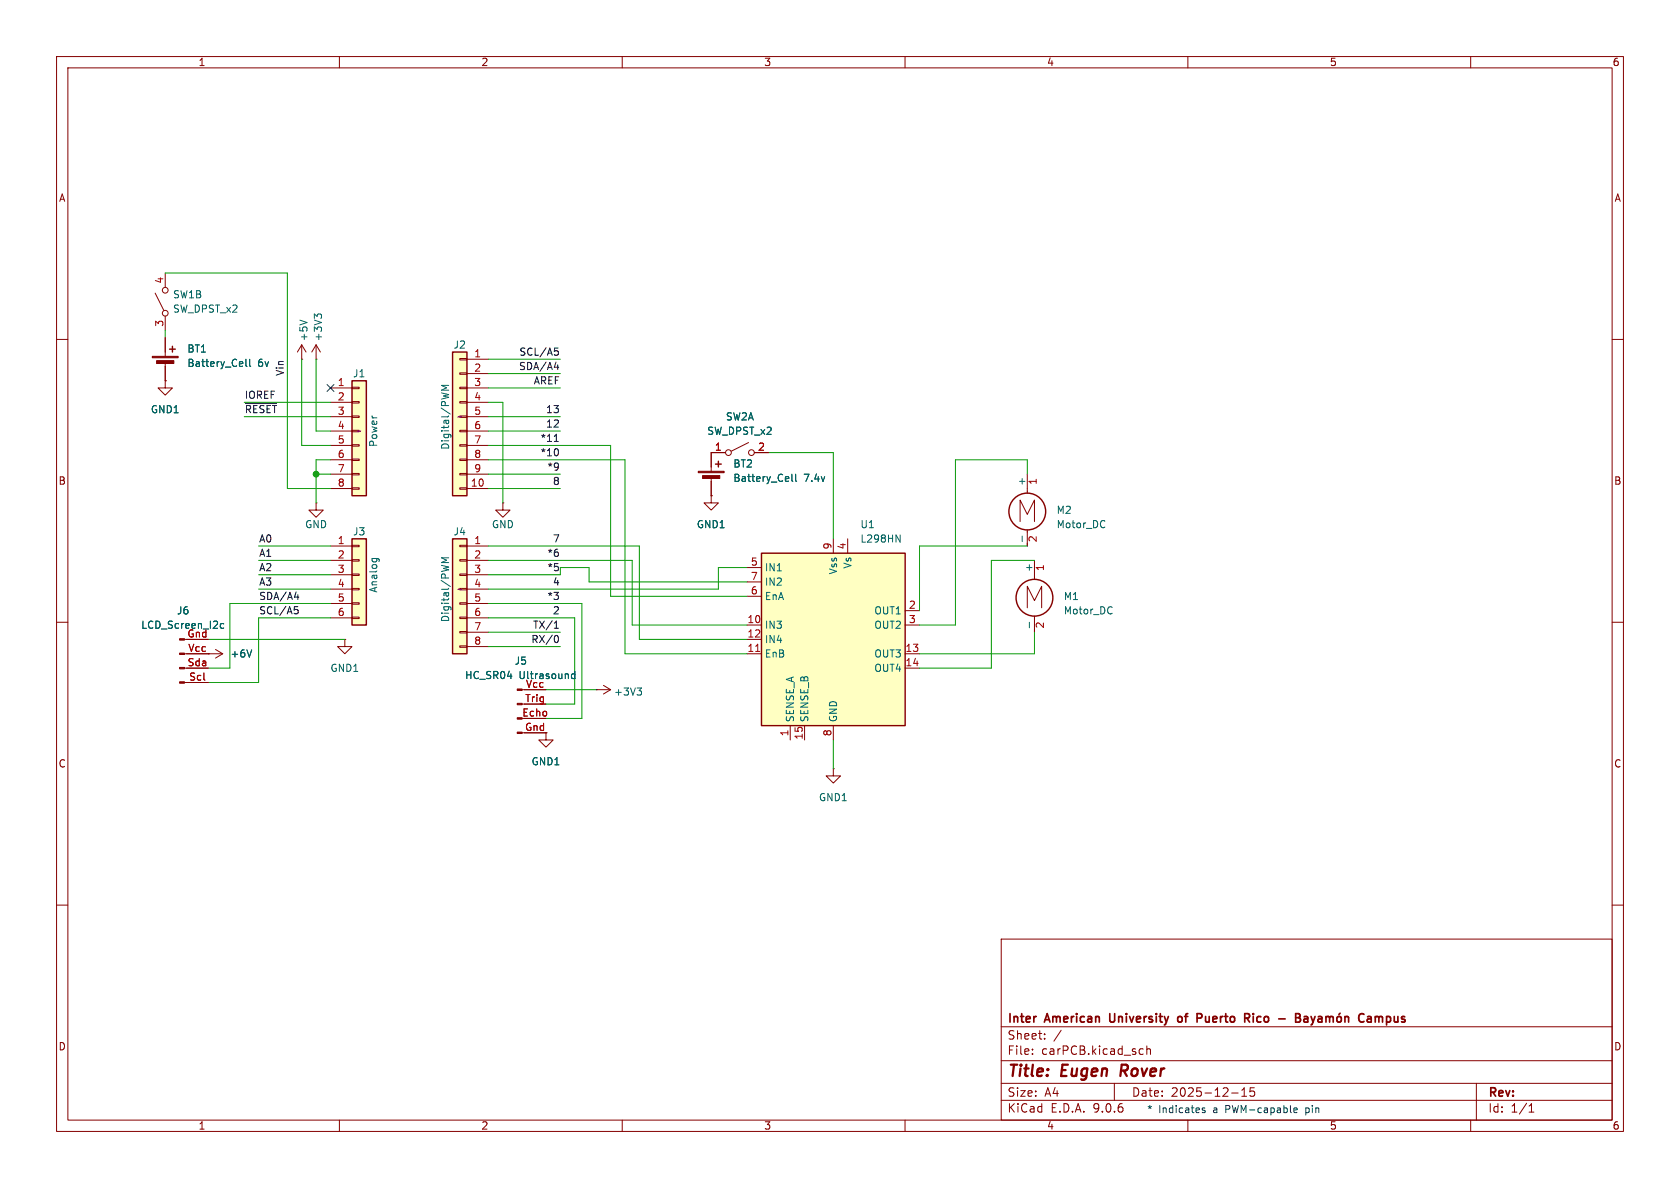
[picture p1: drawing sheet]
<svg xmlns="http://www.w3.org/2000/svg" width="297mm" height="210mm" viewBox="0 0 297 210" stroke-linecap="round" stroke-linejoin="round" font-family="sans-serif">
<g fill="none" stroke="#840000" stroke-width=".18">
<path d="M10 10h277v190h-277zM12 12h273v186h-273zM60 10v2M110 10v2M160 10v2M210 10v2M260 10v2M27.4 51.8l1.6 3.1M29.2 48.3v2.5M29.2 55.9v2.5M10 60h2M285 60h2"/>
<path d="M182.9 99.1v3.3M10 110h2M181.6 107.4v-3.8l1.3 2.6 1.2-2.6v3.8M182.9 108.9v2.9M285 110h2M10 160h2M177 166h108v32h-108zM285 160h2M60 198v2M110 198v2M160 198v2M177 194.5h108"/>
<path d="M177 191.5h108M177 187.5h108M177 181.5h108M182.5 186.3v.1M182.5 185.5v.1M184.7 183.6v.1M184.7 182.8v.1M187.6 182.1l-1.3 2M197 191.5v3M201.7 185.4l.4 .1M202.1 186.3l-.4 .1M202.7 185.5l.3-.1 .3 .1 .1 .9"/>
<path d="M202.7 184.9v1.5M210 198v2M217.7 193.2h1.2M219.5 193.8h.9M219.5 192.7l.5-.4v1.5M221.7 192.3h-.7v.7l.2-.1h.5l.1 .3-.1 .5-.2 .1-.5-.1M260 198v2M261 191.5v6.5M270.3 196.6h.9M270.3 195.5l.4-.4v1.5"/>
<circle cx="29.2" cy="55.4" r=".51"/>
<circle cx="29.2" cy="51.3" r=".51"/>
</g>
<path d="M198.3 188.2l-.2 2" fill="none" stroke="#840000" stroke-width=".4"/>
<g fill="none" stroke="#840000" stroke-width=".3">
<path d="M196.2 179.2l.1 1.3M208.9 179.8l-.4-.1-.3 .3v.4l.1 .2 .4 .1 .2-.2M211.6 179.2h.6l.3 .3-.2 .4-.7 .1M220.4 180l.5 .7M220.6 179.2l.3 .3-.1 .3-.2 .2M221.6 179.2v.1M221.6 179.7v1M229.8 179.8v-.3l-.1-.2-.6-.1v1.5M230.6 179.8h.5l.1 .9M231.8 179.7l.3 1M232.5 179.7l-.4 1M233.1 179.8h.5l.1 .9"/>
<path d="M234.4 179.8l.4-.1 .3 .2M234.4 179.7v1M235.1 179.9l.2-.2 .3 .1 .1 .9M235.1 179.9v.8M236.5 179.8l.3-.1 .3 .3v.4l-.3 .3-.3-.1-.2-.2v-.4zM236.9 179.1l-.2 .2M237.8 179.8l.2-.1 .3 .1 .1 .9M237.8 179.7v1M241.1 179.3a.6 .6 0 0 0-.7 0 .6 .6 0 0 0-.2 .7 .56 .56 0 0 0 .3 .6 .56 .56 0 0 0 .6-.1M241.8 179.8h.5l.1 .9M243.1 179.8l.5-.1 .2 .2M243.1 179.7v1"/>
<path d="M243.8 179.9v.8M244 179.7l-.2 .2M231.2 180l-.5 .1a.29 .29 0 0 0-.2 .3 .29 .29 0 0 0 .2 .3l.5-.1M232.1 180.7l-.1 .3-.2 .2M233.7 180l-.5 .1a.29 .29 0 0 0-.2 .3 .29 .29 0 0 0 .2 .3l.5-.1M242.4 180l-.5 .1a.29 .29 0 0 0-.2 .3 .29 .29 0 0 0 .2 .3l.5-.1"/>
</g>
<circle cx="182.9" cy="105.7" r="3.3" fill="none" stroke="#840000" stroke-width=".25"/>
<path d="M182 110v1M196.5 107.3l.1 .1M196.6 108.4l-.1 .1" fill="none" stroke="#006464" stroke-width=".18"/>
<path d="M80 95.3h2.5v20.3h-2.5z" fill="#ffffc2"/>
<path d="M80 95.3h2.5v20.3h-2.5z" fill="none" stroke="#840000" stroke-width=".25"/>
<g fill="none" stroke="#840000" stroke-width=".18">
<path d="M132.3 78.2l-3 1.6M81.3 96.4h1.2v.2h-1.2zM81.3 98.9h1.2v.3h-1.2zM82.5 96.5h3.9M82.5 99.1h3.9M125.7 80h2.6M133.3 80h2.6M33 115.6h6.4M33 113h3.8M33 118.1h3.8M36.8 115.6h.1M38.1 114.8l1.3 .8"/>
<path d="M39.4 115.6l-1.3 .7M81.3 101.5h1.2v.2h-1.2zM81.3 104h1.2v.3h-1.2zM81.3 106.6h1.2v.2h-1.2zM81.3 109.1h1.2v.2h-1.2zM81.3 111.6h1.2v.3h-1.2zM81.3 114.2h1.2v.2h-1.2zM82.5 101.6h3.9M82.5 104.1h3.9M82.5 106.7h3.9M82.5 109.2h3.9M82.5 111.8h3.9"/>
<path d="M82.5 114.3h3.9M32.6 120.7h4.2M147.3 135.9v1.3h1.3l-1.3 1.2-1.3-1.2h1.3M147.3 135.9h.1"/>
<circle cx="128.8" cy="80" r=".51"/>
<circle cx="132.8" cy="80" r=".51"/>
</g>
<path d="M79.3 98.6h-1.3l1 .4-1 .5h1.3M39.6 110.3l-.4-.1-.3 .3 .2 .5h.5M44.5 114.9l-.4 1.2" fill="none" stroke="#006464" stroke-width=".18"/>
<g fill="#840000" stroke="#840000" stroke-width=".18">
<path d="M31.7 112.9h.9v.3h-.9z"/>
<path d="M31.7 115.4h.9v.3h-.9z"/>
<path d="M31.7 118h.9v.2h-.9z"/>
<path d="M31.7 120.5h.9v.3h-.9z"/>
</g>
<path d="M134.6 97.8h25.4v30.5h-25.4z" fill="#ffffc2"/>
<path d="M126.5 82h1M127 81.5v1.1M134.6 97.8h25.4v30.5h-25.4z" fill="none" stroke="#840000" stroke-width=".25"/>
<g fill="none" stroke="#840000" stroke-width=".18">
<path d="M53.3 63.5h.1M53.3 61l-.7 1.2M53.3 61l.8 1.2M53.3 61v2.5M125.7 80v3.3M125.7 84.3v3.3M147.3 95.3v2.5M149.9 95.3v2.5M132.1 100.3h2.5M132.1 102.9h2.5M132.1 105.4h2.5M132.1 110.5h2.5"/>
<path d="M132.1 113h2.5M132.1 115.6h2.5M160 110.5h2.6M160 115.6h2.6M160 108h2.6M160 118.1h2.6M139.7 128.3v2.5M142.2 128.3v2.5M147.3 128.3v2.5"/>
</g>
<path d="M133.6 115.2h.7" fill="none" stroke="#a90000" stroke-width=".18"/>
<path d="M53 56.6l1.3 .4M140 83.8v1.1l.2 .2M140.7 83.8v1.1l.1 .2M158.4 94.6l.7 1.2v-1.2" fill="none" stroke="#006464" stroke-width=".18"/>
<g fill="#840000" stroke="#840000" stroke-width=".18">
<path d="M123.4 83.3h4.6v.3h-4.6z"/>
<path d="M124.2 84.1h3.1v.5h-3.1z"/>
</g>
<path d="M62.2 67.3h2.6v20.3h-2.6z" fill="#ffffc2"/>
<path d="M62.2 67.3h2.6v20.3h-2.6z" fill="none" stroke="#840000" stroke-width=".25"/>
<g fill="none" stroke="#840000" stroke-width=".18">
<path d="M58.4 68.6h3.8M58.4 71.1h3.8M58.4 73.7h3.8M58.4 76.2h3.8M58.4 78.7h3.8M62.2 68.5h1.3v.2h-1.3zM62.2 71h1.3v.2h-1.3zM62.2 73.5h1.3v.3h-1.3zM62.2 76.1h1.3v.2h-1.3zM62.2 78.6h1.3v.3h-1.3zM58.4 81.3h3.8M58.4 83.8h3.8"/>
<path d="M58.4 86.4h3.8M62.2 81.2h1.3v.2h-1.3zM62.2 83.7h1.3v.2h-1.3zM62.2 86.2h1.3v.3h-1.3zM125.7 87.6v1.3h1.3l-1.3 1.3-1.2-1.3h1.2M125.7 87.6h.1"/>
</g>
<path d="M80 62.2h2.5v25.4h-2.5z" fill="#ffffc2"/>
<path d="M80 62.2h2.5v25.4h-2.5z" fill="none" stroke="#840000" stroke-width=".25"/>
<g fill="none" stroke="#840000" stroke-width=".18">
<path d="M81.3 63.4h1.2v.2h-1.2zM81.3 65.9h1.2v.3h-1.2zM81.3 68.5h1.2v.2h-1.2zM81.3 71h1.2v.2h-1.2zM81.3 73.5h1.2v.3h-1.2zM81.3 76.1h1.2v.2h-1.2zM81.3 78.6h1.2v.3h-1.2zM82.5 63.5h3.9M82.5 66h3.9M82.5 68.6h3.9M82.5 71.1h3.9M82.5 73.7h3.9"/>
<path d="M82.5 76.2h3.9M82.5 78.7h3.9M55.9 88.9v1.3h1.2l-1.2 1.2-1.3-1.2h1.3M55.9 88.9h.1M81.3 81.2h1.2v.2h-1.2zM81.3 83.7h1.2v.2h-1.2zM81.3 86.2h1.2v.3h-1.2zM82.5 81.3h3.9M82.5 83.8h3.9M82.5 86.4h3.9M92.7 121.9h3.8M92.7 124.5h3.8"/>
<path d="M92.7 127h3.8M92.7 129.5h3.8"/>
</g>
<path d="M79.3 68.1h-1.3l1 .4-1 .5h1.3M101.6 118.7v1.3M101.6 119.2l-.3-.1-.3 .3 .1 .5h.5" fill="none" stroke="#006464" stroke-width=".18"/>
<g fill="#840000" stroke="#840000" stroke-width=".18">
<path d="M91.4 121.8h.9v.2h-.9z"/>
<path d="M91.4 124.3h.9v.3h-.9z"/>
<path d="M91.4 126.9h.9v.2h-.9z"/>
<path d="M91.4 129.4h.9v.3h-.9z"/>
</g>
<path d="M62.2 95.3h2.6v15.2h-2.6z" fill="#ffffc2"/>
<g fill="none" stroke="#840000" stroke-width=".25">
<path d="M30 61.7h1M30.5 61.2v1M62.2 95.3h2.6v15.2h-2.6z"/>
<circle cx="181.6" cy="90.4" r="3.3"/>
</g>
<g fill="none" stroke="#840000" stroke-width=".18">
<path d="M29.2 59.7v3.3M29.2 67.3v1.3h1.3l-1.3 1.3-1.3-1.3h1.3M29.2 67.3h.1M29.2 64v3.3M55.9 63.5h.1M55.9 61l-.8 1.2M55.9 61l.7 1.2M55.9 61v2.5M58.4 96.5h3.8M58.4 99.1h3.8M62.2 96.4h1.3v.2h-1.3zM62.2 98.9h1.3v.3h-1.3z"/>
<path d="M88.9 88.9v1.3h1.3l-1.3 1.2-1.3-1.2h1.3M88.9 88.9h.1M125.7 87.6h.1M125.7 85.1v2.5M128.3 80h-2.6v2.6M133.3 80h2.6M180.3 92.2v-3.8l1.3 2.5 1.3-2.5v3.8M181.6 83.8v3.4M181.6 93.7v2.8M33 113h3.8M33 115.6h3.8M33 118.1h3.8"/>
<path d="M36.8 115.6h.1M58.4 101.6h3.8M58.4 104.1h3.8M58.4 106.7h3.8M58.4 109.2h3.8M61 113v1.3h1.2l-1.2 1.3-1.3-1.3h1.3M61 113h.1M62.2 101.5h1.3v.2h-1.3zM62.2 104h1.3v.3h-1.3zM62.2 106.6h1.3v.2h-1.3zM62.2 109.1h1.3v.2h-1.3zM33 120.7h3.8"/>
<path d="M92.7 129.5h3.8v1.3h1.3l-1.3 1.3-1.3-1.3h1.3M92.7 121.9h3.8M92.7 124.5h3.8M92.7 127h3.8M105.4 121.9h.1M105.4 121.9h2.5M106.7 121.2l1.2 .7M107.9 121.9l-1.2 .8"/>
</g>
<g fill="none" stroke="#006464" stroke-width=".18">
<path d="M56.1 55.9l-.5-.4v.8M56.1 55.7l.2-.2h.3l.2 .2M43.5 63.5v1.1l.2 .2M44.1 63.5v1.1l.2 .2M65.8 98.7h1l.2 .3M65.8 98.7v.4M66.6 98.7v.4M140 83.8v1.1l.2 .2M140.7 83.8v1.1l.1 .2M180.7 94.8v.9M195.3 92.1h.1M195.3 93.2h.1"/>
<path d="M39.6 110.3l-.4-.1-.3 .3 .2 .5h.5M44.5 114.9l-.4 1.2M101.6 118.7v1.3M101.6 119.2l-.3-.1-.3 .3 .1 .5h.5M112.6 121.6h.8l-.4 .5M113.2 122.1l.2 .2v.3l-.2 .3"/>
</g>
<g fill="#840000" stroke="#840000" stroke-width=".18">
<path d="M26.9 63h4.6v.2h-4.6z"/>
<path d="M27.7 63.8h3v.5h-3z"/>
</g>
<g fill="none" stroke="#0f0f0f" stroke-width=".18">
<path d="M43.4 71.3h5.5M98 78h.7M98 64.9h.8M98.1 61.5h.6M98.2 62h.3l.2 .3-.1 .4-.4 .1M98.6 64.5v.8M98.7 79.5v.8M52 107.2h.7M52 105.6h.8M52.2 107.7h.3l.2 .3-.1 .5h-.4M52.7 105.1v.9M98 111.1h.7"/>
<path d="M98.1 110.1l.3-.3v1.3M98.3 112.3a.68 .68 0 0 1 .4 .7 .68 .68 0 0 1-.4 .6"/>
</g>
<g fill="none" stroke="#009600" stroke-width=".18">
<path d="M29.2 48.3h21.6v38.1h7.6M29.2 58.4v1.3M43.2 71.1h15.2M43.2 73.7h15.2M53.3 63.5v15.2h5.1M55.9 63.5v12.7h2.5M86.4 76.2h12.7M86.4 78.7h21.5v26.7h24.2M86.4 71.1h2.5v17.8M86.4 73.7h12.7M86.4 63.5h12.7M86.4 68.6h12.7"/>
<path d="M86.4 66h12.7M45.7 99.1h12.7M45.7 96.5h12.7M55.9 83.8h2.5M58.4 81.3h-2.5v7.6M86.4 83.8h12.7M86.4 81.3h24.1v34.3h21.6M86.4 99.1h25.4v11.4h20.3M86.4 96.5h26.6v16.5h19.1M86.4 86.4h12.7M135.9 80h11.4v15.3M181.6 83.8v-2.5h-12.7v29.2h-6.3"/>
<path d="M181.6 96.5h-19v11.5M182.9 99.1h-7.6v19h-12.7M36.8 113h24.2M45.7 101.6h12.7M45.7 104.1h12.7M58.4 109.2h-12.7v11.5h-8.9M58.4 106.7h-17.8v11.4h-3.8M86.4 101.6h12.7v-1.3h5v2.6h28M86.4 109.2h15.2v15.3h-5.1M86.4 106.7h16.5v20.3h-6.4M86.4 114.3h12.7M86.4 111.8h12.7"/>
<path d="M132.1 100.3h-5.1v3.8h-40.6M182.9 111.8v3.8h-20.3M96.5 121.9h8.9M147.3 130.8v5.1"/>
</g>
<path d="M57.8 68l1.2 1.2M59 68l-1.2 1.2" fill="none" stroke="#000084" stroke-width=".18"/>
<path d="M213 195.9l-.3-.1-.2 .2 .1 .2 .4 .1v.3h-.5M228.7 196.3l.6-.2v-.2l-.4-.1-.2 .2 .1 .6h.5" fill="none" stroke="#0000c2" stroke-width=".18"/>
<circle cx="55.9" cy="83.8" r=".51" fill="#009600" stroke="#009600" stroke-width=".18"/>
<g font-size="2.8" fill="#840000">
<text x="178" y="190.9">Title:</text>
<text x="187.7" y="190.9">Eugen</text>
<text x="198.9" y="190.9">Rover</text>
</g>
<g font-size="2.1" fill="#840000">
<text x="178" y="184">Sheet:</text>
<text x="178" y="181.2">Inter</text>
<text x="184.9" y="181.2">American</text>
<text x="196.8" y="181.2">University</text>
<text x="209.5" y="181.2">of</text>
<text x="213.5" y="181.2">Puerto</text>
<text x="222.5" y="181.2">Rico</text>
<text x="229.1" y="181.2">-</text>
<text x="244.5" y="181.2">Campus</text>
<text x="178" y="186.7">File:</text>
<text x="184.1" y="186.7">carPCB.kicad_sch</text>
<text x="178" y="196.9">KiCad</text>
<text x="178" y="194.1">Size:</text>
<text x="184.7" y="194.1">A4</text>
<text x="185.7" y="196.9">E.D.A.</text>
<text x="193.3" y="196.9">9.0.6</text>
<text x="200" y="194.1">Date:</text>
<text x="207" y="194.1">2025-12-15</text>
<text x="263" y="194.3">Rev:</text>
<text x="263" y="196.9">Id:</text>
<text x="267.1" y="196.9">1/1</text>
</g>
<g font-size="1.8" fill="#840000">
<text x="35" y="11.9">1</text>
<text x="85" y="11.9">2</text>
<text x="135" y="11.9">3</text>
<text x="185" y="11.9">4</text>
<text x="235" y="11.9">5</text>
<text x="285" y="11.9">6</text>
<text x="10.3" y="35.9">A</text>
<text x="285.3" y="35.9">A</text>
<text x="10.3" y="85.9">B</text>
<text x="285.3" y="85.9">B</text>
<text x="92.7" y="129.3">Gnd</text>
<text x="10.3" y="135.9">C</text>
<text x="285.3" y="135.9">C</text>
<text x="10.3" y="185.9">D</text>
<text x="285.3" y="185.9">D</text>
<text x="35" y="199.9">1</text>
<text x="85" y="199.9">2</text>
<text x="135" y="199.9">3</text>
<text x="185" y="199.9">4</text>
<text x="235" y="199.9">5</text>
<text x="285" y="199.9">6</text>
</g>
<g font-size="1.8" fill="#a90000">
<text x="29" y="50.2" transform="rotate(-90 29 50.2)">4</text>
<text x="29" y="57.9" transform="rotate(-90 29 57.9)">3</text>
<text x="83.7" y="63.2">1</text>
<text x="83.7" y="65.8">2</text>
<text x="59.6" y="68.3">1</text>
<text x="59.6" y="70.9">2</text>
<text x="83.7" y="68.3">3</text>
<text x="83.7" y="70.9">4</text>
<text x="59.6" y="73.4">3</text>
<text x="59.6" y="75.9">4</text>
<text x="83.7" y="73.4">5</text>
<text x="83.7" y="75.9">6</text>
<text x="59.6" y="78.5">5</text>
<text x="59.6" y="81">6</text>
<text x="59.6" y="83.6">7</text>
<text x="83.7" y="78.5">7</text>
<text x="83.7" y="81">8</text>
<text x="83.7" y="83.6">9</text>
<text x="126.3" y="79.8">1</text>
<text x="133.9" y="79.8">2</text>
<text x="59.6" y="86.1">8</text>
<text x="83.1" y="86.1">10</text>
<text x="183.6" y="85.8" transform="rotate(-90 183.6 85.8)">1</text>
<text x="183.6" y="96" transform="rotate(-90 183.6 96)">2</text>
<text x="59.6" y="96.3">1</text>
<text x="59.6" y="98.8">2</text>
<text x="59.6" y="101.3">3</text>
<text x="83.7" y="96.3">1</text>
<text x="83.7" y="98.8">2</text>
<text x="83.7" y="101.3">3</text>
<text x="132.6" y="100.1">5</text>
<text x="147.1" y="97.2" transform="rotate(-90 147.1 97.2)">9</text>
<text x="149.6" y="97.2" transform="rotate(-90 149.6 97.2)">4</text>
<text x="184.9" y="101" transform="rotate(-90 184.9 101)">1</text>
<text x="59.6" y="103.9">4</text>
<text x="59.6" y="106.4">5</text>
<text x="83.7" y="103.9">4</text>
<text x="83.7" y="106.4">5</text>
<text x="132.6" y="102.6">7</text>
<text x="132.6" y="105.2">6</text>
<text x="160.6" y="107.7">2</text>
<text x="33" y="112.8">Gnd</text>
<text x="59.6" y="109">6</text>
<text x="83.7" y="109">6</text>
<text x="83.7" y="111.5">7</text>
<text x="132" y="110.2">10</text>
<text x="132" y="112.8">12</text>
<text x="160.6" y="110.2">3</text>
<text x="184.9" y="111.2" transform="rotate(-90 184.9 111.2)">2</text>
<text x="33.1" y="117.9">Sda</text>
<text x="33.2" y="115.3">Vcc</text>
<text x="83.7" y="114">8</text>
<text x="132" y="115.3">11</text>
<text x="160" y="115.3">13</text>
<text x="160" y="117.9">14</text>
<text x="33.3" y="120.4">Scl</text>
<text x="92.8" y="124.2">Trig</text>
<text x="92.9" y="121.7">Vcc</text>
<text x="92.2" y="126.7">Echo</text>
<text x="139.4" y="130.2" transform="rotate(-90 139.4 130.2)">1</text>
<text x="142" y="130.9" transform="rotate(-90 142 130.9)">15</text>
<text x="147.1" y="130.2" transform="rotate(-90 147.1 130.2)">8</text>
</g>
<g font-size="1.8" fill="#006464">
<text x="30.5" y="52.9">SW1B</text>
<text x="30.5" y="55.5">SW_DPST_x2</text>
<text x="33" y="62.5">BT1</text>
<text x="33" y="65.1">Battery_Cell</text>
<text x="45.6" y="65.1">6v</text>
<text x="54.6" y="60.4" transform="rotate(-90 54.6 60.4)">+5V</text>
<text x="57.1" y="60.4" transform="rotate(-90 57.1 60.4)">+3V3</text>
<text x="80.1" y="61.8">J2</text>
<text x="62.3" y="66.9">J1</text>
<text x="26.6" y="73.3">GND1</text>
<text x="124.9" y="77.1">SW_DPST_x2</text>
<text x="128.2" y="74.5">SW2A</text>
<text x="66.9" y="79.1" transform="rotate(-90 66.9 79.1)">Power</text>
<text x="79.6" y="79.6" transform="rotate(-90 79.6 79.6)">Digital/PWM</text>
<text x="129.5" y="82.8">BT2</text>
<text x="129.5" y="85.4">Battery_Cell</text>
<text x="142.1" y="85.4">7.4v</text>
<text x="181.4" y="86" transform="rotate(-90 181.4 86)">+</text>
<text x="53.8" y="93.6">GND</text>
<text x="62.3" y="94.8">J3</text>
<text x="80.1" y="94.8">J4</text>
<text x="86.9" y="93.6">GND</text>
<text x="123.1" y="93.6">GND1</text>
<text x="152" y="93.6">U1</text>
<text x="186.7" y="91">M2</text>
<text x="186.7" y="93.6">Motor_DC</text>
<text x="135.1" y="101.2">IN1</text>
<text x="148.2" y="101.6" transform="rotate(-90 148.2 101.6)">Vss</text>
<text x="150.7" y="100.6" transform="rotate(-90 150.7 100.6)">Vs</text>
<text x="152" y="96.1">L298HN</text>
<text x="182.6" y="101.2" transform="rotate(-90 182.6 101.2)">+</text>
<text x="66.9" y="104.9" transform="rotate(-90 66.9 104.9)">Analog</text>
<text x="135.1" y="103.7">IN2</text>
<text x="135.1" y="106.3">EnA</text>
<text x="188" y="106.3">M1</text>
<text x="24.9" y="111.4">LCD_Screen_I2c</text>
<text x="31.2" y="108.8">J6</text>
<text x="79.6" y="110.1" transform="rotate(-90 79.6 110.1)">Digital/PWM</text>
<text x="135.1" y="111.4">IN3</text>
<text x="135.1" y="113.9">IN4</text>
<text x="154.5" y="108.8">OUT1</text>
<text x="154.5" y="111.4">OUT2</text>
<text x="188" y="108.8">Motor_DC</text>
<text x="40.6" y="116.4">+6V</text>
<text x="58.3" y="119">GND1</text>
<text x="90.9" y="117.7">J5</text>
<text x="135.1" y="116.4">EnB</text>
<text x="154.5" y="116.4">OUT3</text>
<text x="154.5" y="119">OUT4</text>
<text x="82.1" y="120.2">HC_SR04</text>
<text x="91.8" y="120.2">Ultrasound</text>
<text x="108.5" y="123.2">+3V3</text>
<text x="140.6" y="127.8" transform="rotate(-90 140.6 127.8)">SENSE_A</text>
<text x="143.1" y="127.8" transform="rotate(-90 143.1 127.8)">SENSE_B</text>
<text x="148.2" y="127.8" transform="rotate(-90 148.2 127.8)">GND</text>
<text x="93.9" y="135.5">GND1</text>
<text x="144.7" y="141.8">GND1</text>
</g>
<g font-size="1.8" fill="#0f0f0f">
<text x="91.7" y="65.5">SDA/A4</text>
<text x="91.7" y="63">SCL/A5</text>
<text x="43.2" y="70.6">IOREF</text>
<text x="50.3" y="66.5" transform="rotate(-90 50.3 66.5)">Vin</text>
<text x="94.3" y="68">AREF</text>
<text x="43.2" y="73.1">~{RESET}</text>
<text x="96.4" y="75.7">12</text>
<text x="96.4" y="73.1">13</text>
<text x="95.5" y="78.2">*11</text>
<text x="95.5" y="80.7">*10</text>
<text x="96.7" y="83.3">*9</text>
<text x="97.6" y="85.8">8</text>
<text x="45.7" y="96">A0</text>
<text x="97.6" y="96">7</text>
<text x="45.7" y="101.1">A2</text>
<text x="45.7" y="98.5">A1</text>
<text x="96.7" y="98.5">*6</text>
<text x="96.7" y="101.1">*5</text>
<text x="45.7" y="103.6">A3</text>
<text x="45.7" y="106.1">SDA/A4</text>
<text x="96.7" y="106.1">*3</text>
<text x="97.6" y="103.6">4</text>
<text x="45.7" y="108.7">SCL/A5</text>
<text x="93.8" y="113.8">RX/0</text>
<text x="94.1" y="111.2">TX/1</text>
<text x="97.6" y="108.7">2</text>
</g>
<g font-size="1.8" fill="#840084">
<text x="62.9" y="77.1">~</text>
<text x="80.7" y="74.5">~</text>
<text x="80.7" y="105">~</text>
</g>
<g font-size="1.8" fill="#0000c2">
<text x="202.7" y="196.9">*</text>
<text x="204.8" y="196.9">Indicates</text>
<text x="214.6" y="196.9">a</text>
<text x="216.9" y="196.9">PWM-capable</text>
<text x="231.3" y="196.9">pin</text>
</g>
</svg>
